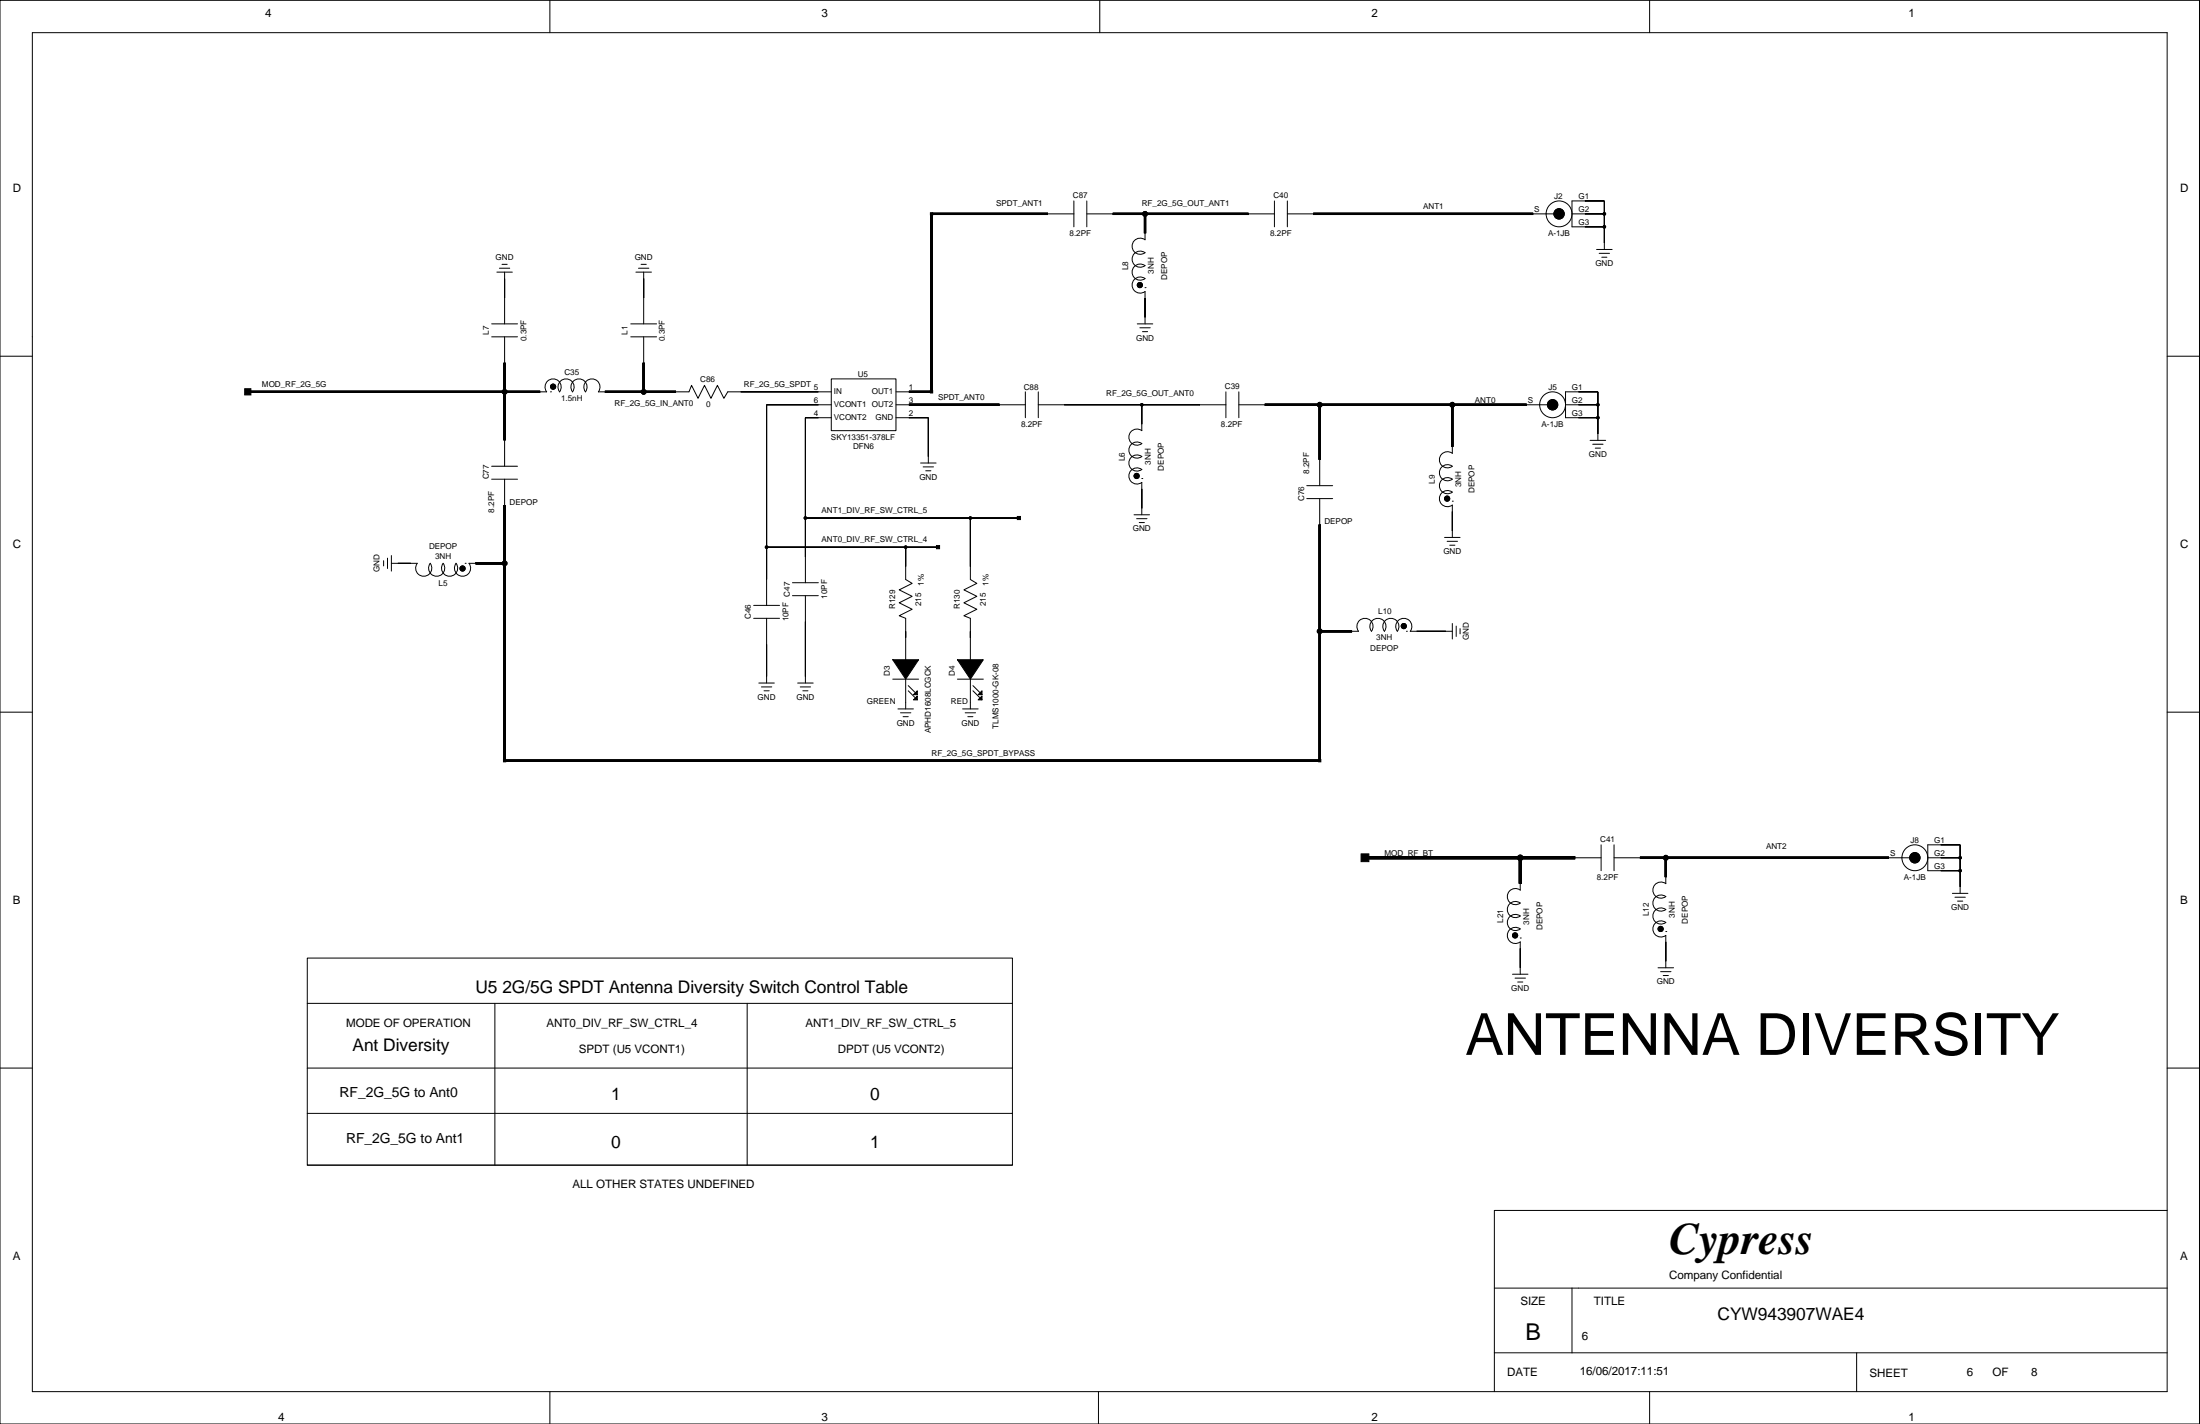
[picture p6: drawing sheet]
<svg xmlns="http://www.w3.org/2000/svg" width="432mm" height="279mm" viewBox="0 0 432 279" stroke-linecap="round" stroke-linejoin="round" font-family="sans-serif">
<g fill="none" stroke="#000" stroke-width=".2">
<path d="M0 .1h431.7v279.3h-431.7zM6.3 6.4h419.1v266.7h-419.1zM107.9 .1v6.3M215.9 .1v6.3M323.8 .1v6.3M210.8 39.4v5.1M213.3 39.4v5.1M250.1 39.4v5.1M252.7 39.4v5.1M97.5 53.4h3.1M98 52.6h2.1M98.5 51.9h1"/>
<path d="M99 53.4v10.1M124.8 53.4h3.1M125.3 52.6h2.1M125.8 51.9h1M126.3 53.4v10.1M205.7 42h5.1M213.3 42h5.1M224.7 56.4h.1M224.7 45.8v1.2a1.59 1.59 0 0 0-2.1 .2 1.59 1.59 0 0 0 0 2.2 1.59 1.59 0 0 0 2.1 .2M224.7 49.6a1.59 1.59 0 0 0-2.1 .2 1.59 1.59 0 0 0 0 2.1 1.59 1.59 0 0 0 2.1 .2 1.59 1.59 0 0 0-2.1 .2 1.59 1.59 0 0 0 0 2.2 1.59 1.59 0 0 0 2.1 .2 1.59 1.59 0 0 0-2.1 .2 1.59 1.59 0 0 0 0 2.1 1.59 1.59 0 0 0 2.1 .2v6.3M245.1 42h5M252.7 42h5.1"/>
<path d="M300.9 42h5.1M306 42h.1M308.5 42h6.4M313.4 48.9h3M313.9 49.7h2M314.4 50.5h1M314.9 44.5h-6.4v-5.1h6.4v9.5M317.4 59.7h.1M0 69.9h6.3M96.5 63.5h5.1M96.5 66.1h5.1M99 66.1v5.1"/>
<path d="M106 76.9h1.3a1.59 1.59 0 0 1 .2-2.1 1.59 1.59 0 0 1 2.1 0 1.59 1.59 0 0 1 .2 2.1 1.59 1.59 0 0 1 .2-2.1 1.59 1.59 0 0 1 2.2 0 1.59 1.59 0 0 1 .2 2.1 1.59 1.59 0 0 1 .2-2.1 1.59 1.59 0 0 1 2.1 0 1.59 1.59 0 0 1 .2 2.1 1.59 1.59 0 0 1 .2-2.1 1.59 1.59 0 0 1 2.1 0 1.59 1.59 0 0 1 .2 2.1h1.3M108.1 76.9h.1M123.8 63.5h5.1M123.8 66.1h5.1M126.3 66.1v5.1M132.7 76.9h2.5l.5-1.3 1.3 2.6 1.3-2.6 1.2 2.6 1.3-2.6 1.3 2.6 .7-1.3h20.4M163.2 74.3h12.7v10.2h-12.7zM163.2 79.4h-12.7v39.4M175.9 79.4h2.5M175.9 76.9h2.5M196.2 79.4h5M201.2 76.9v5.1"/>
<path d="M203.8 79.4h36.8M203.8 76.9v5.1M223.2 63.5h3.1M223.7 64.3h2.1M224.1 79.4v5.1a1.59 1.59 0 0 0-2.1 .2 1.59 1.59 0 0 0 0 2.1 1.59 1.59 0 0 0 2.1 .2 1.59 1.59 0 0 0-2.1 .2 1.59 1.59 0 0 0 0 2.2 1.59 1.59 0 0 0 2.1 .2 1.59 1.59 0 0 0-2.1 .2 1.59 1.59 0 0 0 0 2.1 1.59 1.59 0 0 0 2.1 .2 1.59 1.59 0 0 0-2.1 .2 1.59 1.59 0 0 0 0 2.2 1.59 1.59 0 0 0 2.1 .2v6.3M224.2 65.1h1M240.6 76.9v5.1M243.1 79.4h5.1M243.1 76.9v5.1M299.7 79.4h5M304.7 79.4h.1M307.3 79.4h6.3"/>
<path d="M425.4 69.9h6.3M96.5 91.5h5.1M96.5 94h5.1M99 86.4v5.1M99 94v5.1M163.2 82h-5.1v32.3M175.9 82h6.3v8.8M180.7 90.8h3M181.2 91.6h2M181.7 92.4h1M224.1 93.9h.1M256.5 97.8h5.1"/>
<path d="M256.5 95.3h5.1M259 90.2v5.1M259 97.8v5.1M285.1 98.3h.1M285.1 87.7v1.2a1.59 1.59 0 0 0-2.2 .2 1.59 1.59 0 0 0 0 2.2 1.59 1.59 0 0 0 2.2 .2 1.59 1.59 0 0 0-2.2 .2 1.59 1.59 0 0 0 0 2.1 1.59 1.59 0 0 0 2.2 .2 1.59 1.59 0 0 0-2.2 .2 1.59 1.59 0 0 0 0 2.2 1.59 1.59 0 0 0 2.2 .2 1.59 1.59 0 0 0-2.2 .2 1.59 1.59 0 0 0 0 2.1 1.59 1.59 0 0 0 2.2 .2v6.3M312.1 86.4h3M312.6 87.2h2M313.1 87.9h1M313.6 82h-6.3v-5.1h6.3v9.5M316.2 97.2h.1M75.3 110v1M76.1 109.5v2"/>
<path d="M76.8 110.5h5.1M76.8 109v3.1M81.9 110.5a1.59 1.59 0 0 0 .2 2.2 1.59 1.59 0 0 0 2.1 0 1.59 1.59 0 0 0 .2-2.2 1.59 1.59 0 0 0 .2 2.2 1.59 1.59 0 0 0 2.2 0 1.59 1.59 0 0 0 .2-2.2M87 110.5a1.59 1.59 0 0 0 .2 2.2 1.59 1.59 0 0 0 2.1 0 1.59 1.59 0 0 0 .2-2.2 1.59 1.59 0 0 0 .2 2.2 1.59 1.59 0 0 0 2.2 0 1.59 1.59 0 0 0 .2-2.2M91.3 110.5h.1M92.1 110.5h1.2M147.9 118.8h5.1M150.5 107.4h33.6M155.5 116.9h5.1M155.5 114.3h5.1M158.1 116.9v17.1M158.1 101.6h41.9"/>
<path d="M177.8 107.4v6.3l1.2 .8-2.5 1.2 2.5 1.3-2.5 1.3 2.5 1.2-2.5 1.3 1.3 .5v8.1M190.5 101.6v12.1l1.2 .8-2.5 1.2 2.5 1.3-2.5 1.3 2.5 1.2-2.5 1.3 1.3 .5v8.1M222.6 101h3M223.1 101.8h2M223.6 102.5h1M283.5 105.4h3.1M284 106.2h2.1M284.5 107h1.1M0 139.7h6.3M147.9 121.3h5.1M148.9 134h3.1M149.4 134.8h2.1"/>
<path d="M150 135.5h1M150.5 121.3v12.7M156.6 134h3M157.1 134.8h2M157.6 135.5h1M175.2 133.3h5.1M176.2 139.1h3.1M176.7 139.9h2.1M177.8 137.8h.1M177.8 133.3v5.8M178.3 134.5l1.5 1.5M178.3 135.5l1.5 1.6"/>
<path d="M187.9 133.3h5.1M188.9 139.1h3.1M189.4 139.9h2.1M190.5 137.8h.1M190.5 133.3v5.8M191 134.5l1.5 1.5M191 135.5l1.5 1.6M265.4 123.9h1.2a1.59 1.59 0 0 1 .2-2.2 1.59 1.59 0 0 1 2.2 0 1.59 1.59 0 0 1 .2 2.2 1.59 1.59 0 0 1 .2-2.2 1.59 1.59 0 0 1 2.1 0 1.59 1.59 0 0 1 .2 2.2 1.59 1.59 0 0 1 .2-2.2 1.59 1.59 0 0 1 2.2 0 1.59 1.59 0 0 1 .2 2.2 1.59 1.59 0 0 1 .2-2.2 1.59 1.59 0 0 1 2.1 0 1.59 1.59 0 0 1 .2 2.2h8.3M276 123.9h.1M285.1 122.3v3.1M285.8 122.8v2.1M286.6 123.4v1"/>
<path d="M425.4 139.7h6.3M177.3 140.6h1M189.9 140.6h1.1M298.4 173.4v1.3a1.59 1.59 0 0 0-2.1 .2 1.59 1.59 0 0 0 0 2.1 1.59 1.59 0 0 0 2.1 .2 1.59 1.59 0 0 0-2.1 .2 1.59 1.59 0 0 0 0 2.1 1.59 1.59 0 0 0 2.1 .2 1.59 1.59 0 0 0-2.1 .2 1.59 1.59 0 0 0 0 2.2 1.59 1.59 0 0 0 2.1 .2 1.59 1.59 0 0 0-2.1 .2 1.59 1.59 0 0 0 0 2.1 1.59 1.59 0 0 0 2.1 .2v6.4M309.2 168.3h5.1M314.3 165.8v5M316.8 168.3h5.1M316.8 165.8v5M327 172.1v1.3a1.59 1.59 0 0 0-2.2 .2 1.59 1.59 0 0 0 0 2.1 1.59 1.59 0 0 0 2.2 .2 1.59 1.59 0 0 0-2.2 .2 1.59 1.59 0 0 0 0 2.2 1.59 1.59 0 0 0 2.2 .2 1.59 1.59 0 0 0-2.2 .2 1.59 1.59 0 0 0 0 2.1 1.59 1.59 0 0 0 2.2 .2 1.59 1.59 0 0 0-2.2 .2 1.59 1.59 0 0 0 0 2.1 1.59 1.59 0 0 0 2.2 .2v6.4M370.8 168.3h5M375.8 168.3h.1M378.4 168.3h6.3"/>
<path d="M383.2 175.3h3M383.7 176h2M384.2 176.8h1M384.7 170.8h-6.3v-5h6.3v9.5M60.3 188h138.4v40.6h-138.4zM60.3 196.9h138.4M97.1 196.9v31.7M146.7 196.9v31.7M296.9 191.2h3M297.4 191.9h2M297.9 192.7h1M298.4 184h.1"/>
<path d="M325.4 189.9h3.1M325.9 190.6h2.1M326.4 191.4h1.1M327 182.8h.1M387.3 186.1h.1M0 209.6h6.3M60.3 218.5h138.4M60.3 209.6h138.4M425.4 209.6h6.3M60.3 228.6h138.4M425.4 237.5h-132.1v35.6M293.3 252.7h132.1"/>
<path d="M308.5 252.7v12.7M107.9 273.1v6.3M215.6 273.1v6.3M293.3 265.4h132.1M323.8 273.1v6.3M364.4 265.4v7.7"/>
<circle cx="223.7" cy="55.9" r=".51"/>
<circle cx="224.7" cy="42" r=".48"/>
<circle cx="306" cy="42" r="1.02"/>
<circle cx="306" cy="42" r="2.54"/>
<circle cx="314.9" cy="44.5" r=".25"/>
<circle cx="314.9" cy="42" r=".25"/>
<circle cx="99" cy="76.9" r=".48"/>
<circle cx="108.6" cy="75.9" r=".51"/>
<circle cx="126.3" cy="76.9" r=".48"/>
<circle cx="224.1" cy="79.4" r=".25"/>
<circle cx="259" cy="79.4" r=".48"/>
<circle cx="285.1" cy="79.4" r=".48"/>
<circle cx="304.7" cy="79.4" r="2.54"/>
<circle cx="304.7" cy="79.4" r="1.02"/>
<circle cx="313.6" cy="79.4" r=".25"/>
<circle cx="223.1" cy="93.4" r=".51"/>
<circle cx="284" cy="97.8" r=".51"/>
<circle cx="313.6" cy="82" r=".25"/>
<circle cx="90.8" cy="111.5" r=".51"/>
<circle cx="99" cy="110.5" r=".48"/>
<circle cx="150.5" cy="107.4" r=".25"/>
<circle cx="158.1" cy="101.6" r=".25"/>
<circle cx="177.8" cy="107.4" r=".25"/>
<circle cx="190.5" cy="101.6" r=".25"/>
<circle cx="259" cy="123.9" r=".48"/>
<circle cx="275.5" cy="122.8" r=".51"/>
<circle cx="298.4" cy="168.3" r=".53"/>
<circle cx="327" cy="168.3" r=".48"/>
<circle cx="375.8" cy="168.3" r="1.02"/>
<circle cx="375.8" cy="168.3" r="2.54"/>
<circle cx="384.7" cy="170.8" r=".25"/>
<circle cx="384.7" cy="168.3" r=".25"/>
<circle cx="297.4" cy="183.5" r=".51"/>
<circle cx="325.9" cy="182.3" r=".51"/>
</g>
<g fill="#000" stroke="#000" stroke-width=".2">
<path d="M311.1 39.4h3.8z" fill-rule="evenodd"/>
<path d="M314.9 39.4v2.6z" fill-rule="evenodd"/>
<path d="M99 54.7v3.8z" fill-rule="evenodd"/>
<path d="M126.3 54.7v3.8z" fill-rule="evenodd"/>
<path d="M182.6 41.7h.5v.5h-.5z" fill-rule="evenodd"/>
<path d="M224.7 58.5v3.8z" fill-rule="evenodd"/>
<path d="M311.1 44.5h3.8z" fill-rule="evenodd"/>
<path d="M311.1 42h3.8z" fill-rule="evenodd"/>
<path d="M314.9 42v2.5z" fill-rule="evenodd"/>
<path d="M314.9 44.5v3.2z" fill-rule="evenodd"/>
<path d="M48 76.3h1.2v1.2h-1.2z" fill-rule="evenodd"/>
<path d="M150.5 79.4v28z" fill-rule="evenodd"/>
<path d="M145.4 76.9h15.2z" fill-rule="evenodd"/>
<path d="M150.5 79.4h10.1z" fill-rule="evenodd"/>
<path d="M182.6 76.7h.5v.4h-.5z" fill-rule="evenodd"/>
<path d="M224.1 79.4v3.8z" fill-rule="evenodd"/>
<path d="M208.9 79.4h15.2z" fill-rule="evenodd"/>
<path d="M224.1 79.4h11.4z" fill-rule="evenodd"/>
<path d="M309.8 79.4h3.8z" fill-rule="evenodd"/>
<path d="M309.8 76.9h3.8z" fill-rule="evenodd"/>
<path d="M313.6 76.9v2.5z" fill-rule="evenodd"/>
<path d="M313.6 79.4v2.6z" fill-rule="evenodd"/>
<path d="M158.1 82v19.6z" fill-rule="evenodd"/>
<path d="M158.1 82h2.5z" fill-rule="evenodd"/>
<path d="M182.2 82v7.6z" fill-rule="evenodd"/>
<path d="M178.4 82h3.8z" fill-rule="evenodd"/>
<path d="M224.1 95.9v3.8z" fill-rule="evenodd"/>
<path d="M313.6 82v3.1z" fill-rule="evenodd"/>
<path d="M309.8 82h3.8z" fill-rule="evenodd"/>
<path d="M78.1 110.5h2.5z" fill-rule="evenodd"/>
<path d="M150.5 107.4v6.3z" fill-rule="evenodd"/>
<path d="M158.1 101.6v7.7z" fill-rule="evenodd"/>
<path d="M177.8 107.4v3.8z" fill-rule="evenodd"/>
<path d="M150.5 107.4h27.3z" fill-rule="evenodd"/>
<path d="M183.8 107h.6v.7h-.6z" fill-rule="evenodd"/>
<path d="M177.8 107.4h6.3z" fill-rule="evenodd"/>
<path d="M190.5 101.6v9.6z" fill-rule="evenodd"/>
<path d="M158.1 101.6h32.4z" fill-rule="evenodd"/>
<path d="M199.7 101.3h.6v.6h-.6z" fill-rule="evenodd"/>
<path d="M190.5 101.6h9.5z" fill-rule="evenodd"/>
<path d="M285.1 100.4v3.8z" fill-rule="evenodd"/>
<path d="M150.5 126.4v6.3z" fill-rule="evenodd"/>
<path d="M158.1 122v10.7z" fill-rule="evenodd"/>
<path d="M175.2 129.4h5.1l-2.5 3.9z" fill-rule="evenodd"/>
<path d="M177.8 123.9v1.2z" fill-rule="evenodd"/>
<path d="M179.3 137.3l.7-.7v.7z" fill-rule="evenodd"/>
<path d="M179.3 136.3l.7-.8v.8z" fill-rule="evenodd"/>
<path d="M187.9 129.4h5.1l-2.5 3.9z" fill-rule="evenodd"/>
<path d="M190.5 123.9v1.2z" fill-rule="evenodd"/>
<path d="M192 137.3l.7-.7v.7z" fill-rule="evenodd"/>
<path d="M192 136.3l.7-.8v.8z" fill-rule="evenodd"/>
<path d="M278.1 123.9h5.7z" fill-rule="evenodd"/>
<path d="M98.8 149h.5v.5h-.5z" fill-rule="evenodd"/>
<path d="M258.8 149h.4v.5h-.4z" fill-rule="evenodd"/>
<path d="M267.1 167.5h1.6v1.6h-1.6z" fill-rule="evenodd"/>
<path d="M380.9 165.8h3.8z" fill-rule="evenodd"/>
<path d="M384.7 165.8v2.5z" fill-rule="evenodd"/>
<path d="M384.7 170.8v3.2z" fill-rule="evenodd"/>
<path d="M380.9 170.8h3.8z" fill-rule="evenodd"/>
<path d="M384.7 168.3v2.5z" fill-rule="evenodd"/>
<path d="M380.9 168.3h3.8z" fill-rule="evenodd"/>
<path d="M298.4 186.1v3.8z" fill-rule="evenodd"/>
<path d="M327 184.8v3.8z" fill-rule="evenodd"/>
<circle cx="223.7" cy="55.9" r=".51"/>
<circle cx="224.7" cy="42" r=".48"/>
<circle cx="306" cy="42" r="1.02"/>
<circle cx="314.9" cy="44.5" r=".25"/>
<circle cx="314.9" cy="42" r=".25"/>
<circle cx="99" cy="76.9" r=".48"/>
<circle cx="108.6" cy="75.9" r=".51"/>
<circle cx="126.3" cy="76.9" r=".48"/>
<circle cx="224.1" cy="79.4" r=".25"/>
<circle cx="259" cy="79.4" r=".48"/>
<circle cx="285.1" cy="79.4" r=".48"/>
<circle cx="304.7" cy="79.4" r="1.02"/>
<circle cx="313.6" cy="79.4" r=".25"/>
<circle cx="223.1" cy="93.4" r=".51"/>
<circle cx="284" cy="97.8" r=".51"/>
<circle cx="313.6" cy="82" r=".25"/>
<circle cx="90.8" cy="111.5" r=".51"/>
<circle cx="99" cy="110.5" r=".48"/>
<circle cx="150.5" cy="107.4" r=".25"/>
<circle cx="158.1" cy="101.6" r=".25"/>
<circle cx="177.8" cy="107.4" r=".25"/>
<circle cx="190.5" cy="101.6" r=".25"/>
<circle cx="259" cy="123.9" r=".48"/>
<circle cx="275.5" cy="122.8" r=".51"/>
<circle cx="298.4" cy="168.3" r=".53"/>
<circle cx="327" cy="168.3" r=".48"/>
<circle cx="375.8" cy="168.3" r="1.02"/>
<circle cx="384.7" cy="170.8" r=".25"/>
<circle cx="384.7" cy="168.3" r=".25"/>
<circle cx="297.4" cy="183.5" r=".51"/>
<circle cx="325.9" cy="182.3" r=".51"/>
</g>
<g fill="#000" stroke="#000" stroke-width=".45">
<path d="M182.8 42v34.9z" fill-rule="evenodd"/>
<path d="M182.8 42h22.9z" fill-rule="evenodd"/>
<path d="M224.7 42v3.8z" fill-rule="evenodd"/>
<path d="M218.4 42h6.3z" fill-rule="evenodd"/>
<path d="M224.7 42h20.4z" fill-rule="evenodd"/>
<path d="M257.8 42h43.1z" fill-rule="evenodd"/>
<path d="M99 76.9v9.5z" fill-rule="evenodd"/>
<path d="M99 71.2v5.7z" fill-rule="evenodd"/>
<path d="M48.6 76.9h50.4z" fill-rule="evenodd"/>
<path d="M99 76.9h7z" fill-rule="evenodd"/>
<path d="M126.3 71.2v5.7z" fill-rule="evenodd"/>
<path d="M118.7 76.9h7.6z" fill-rule="evenodd"/>
<path d="M126.3 76.9h6.4z" fill-rule="evenodd"/>
<path d="M178.4 76.9h4.4z" fill-rule="evenodd"/>
<path d="M178.4 79.4h17.8z" fill-rule="evenodd"/>
<path d="M259 79.4v10.8z" fill-rule="evenodd"/>
<path d="M248.2 79.4h10.8z" fill-rule="evenodd"/>
<path d="M259 79.4h26.1z" fill-rule="evenodd"/>
<path d="M285.1 79.4v8.3z" fill-rule="evenodd"/>
<path d="M285.1 79.4h14.6z" fill-rule="evenodd"/>
<path d="M99 99.1v11.4z" fill-rule="evenodd"/>
<path d="M93.3 110.5h5.7z" fill-rule="evenodd"/>
<path d="M99 110.5v38.8z" fill-rule="evenodd"/>
<path d="M259 102.9v21z" fill-rule="evenodd"/>
<path d="M259 123.9v25.4z" fill-rule="evenodd"/>
<path d="M259 123.9h6.4z" fill-rule="evenodd"/>
<path d="M99 149.3h160z" fill-rule="evenodd"/>
<path d="M327 168.3v3.8z" fill-rule="evenodd"/>
<path d="M321.9 168.3h5.1z" fill-rule="evenodd"/>
<path d="M327 168.3h43.8z" fill-rule="evenodd"/>
</g>
<g fill="none" stroke="#000" stroke-width=".45">
<path d="M205.7 42h-22.9v34.9h-4.4M218.4 42h26.7M224.7 42v3.8M257.8 42h43.1M48.6 76.9h57.4M99 71.2v15.2M118.7 76.9h14M126.3 71.2v5.7M178.4 79.4h17.8M248.2 79.4h51.5M259 79.4v10.8M285.1 79.4v8.3"/>
<path d="M99 99.1v50.2h160v-46.4M93.3 110.5h5.7M259 123.9h6.4M321.9 168.3h48.9M327 168.3v3.8"/>
</g>
<g fill="#000" stroke="#000" stroke-width=".6">
<path d="M267.9 168.3h30.5z" fill-rule="evenodd"/>
<path d="M298.4 168.3v5.1z" fill-rule="evenodd"/>
<path d="M298.4 168.3h10.8z" fill-rule="evenodd"/>
</g>
<path d="M267.9 168.3h41.3M298.4 168.3v5.1" fill="none" stroke="#000" stroke-width=".6"/>
<text font-size="11.4" x="287.6" y="207">ANTENNA DIVERSITY</text>
<text font-size="8.8" x="327.6" y="246.1">Cypress</text>
<text font-size="4.6" x="299.4" y="263">B</text>
<g font-size="3.4">
<text x="93.3" y="194.8">U5 2G/5G SPDT Antenna Diversity Switch Control Table</text>
<text x="69.2" y="206.3">Ant Diversity</text>
<text x="120" y="215.8">1</text>
<text x="170.8" y="215.8">0</text>
<text x="120" y="225.3">0</text>
<text x="170.8" y="225.3">1</text>
<text x="337.1" y="258.9">CYW943907WAE4</text>
</g>
<g font-size="2.7">
<text x="66.7" y="215.3">RF_2G_5G to Ant0</text>
<text x="67.9" y="224.2">RF_2G_5G to Ant1</text>
</g>
<g font-size="2.3">
<text x="52.1" y="3.4">4</text>
<text x="161.3" y="3.4">3</text>
<text x="269.2" y="3.4">2</text>
<text x="374.6" y="3.4">1</text>
<text x="2.5" y="37.6">D</text>
<text x="427.9" y="37.6">D</text>
<text x="2.5" y="107.5">C</text>
<text x="427.9" y="107.5">C</text>
<text x="2.5" y="177.3">B</text>
<text x="427.9" y="177.3">B</text>
<text x="67.9" y="201.4">MODE OF OPERATION</text>
<text x="107.3" y="201.4">ANT0_DIV_RF_SW_CTRL_4</text>
<text x="158.1" y="201.4">ANT1_DIV_RF_SW_CTRL_5</text>
<text x="113.6" y="206.5">SPDT (U5 VCONT1)</text>
<text x="164.4" y="206.5">DPDT (U5 VCONT2)</text>
<text x="112.4" y="233.2">ALL OTHER STATES UNDEFINED</text>
<text x="2.5" y="247.1">A</text>
<text x="327.6" y="250.9">Company Confidential</text>
<text x="427.9" y="247.1">A</text>
<text x="298.4" y="256">SIZE</text>
<text x="312.8" y="256">TITLE</text>
<text x="310.4" y="263">6</text>
<text x="310.1" y="269.7">16/06/2017:11:51</text>
<text x="386" y="270">6</text>
<text x="398.7" y="270">8</text>
<text x="295.8" y="270">DATE</text>
<text x="366.9" y="270.2">SHEET</text>
<text x="391.1" y="270">OF</text>
<text x="54.6" y="278.9">4</text>
<text x="161.3" y="278.9">3</text>
<text x="269.2" y="278.9">2</text>
<text x="374.6" y="278.9">1</text>
</g>
<g font-size="1.6">
<text x="195.5" y="40.3">SPDT_ANT1</text>
<text x="210.6" y="38.9">C87</text>
<text x="224.1" y="40.3">RF_2G_5G_OUT_ANT1</text>
<text x="250" y="38.9">C40</text>
<text x="279.3" y="41">ANT1</text>
<text x="301.1" y="41.7">S</text>
<text x="305" y="39">J2</text>
<text x="309.8" y="41.7">G2</text>
<text x="309.8" y="39.1">G1</text>
<text x="209.9" y="46.2">8.2PF</text>
<text x="249.3" y="46.2">8.2PF</text>
<text x="303.8" y="46.2">A-1JB</text>
<text x="309.8" y="44.2">G3</text>
<text x="97.3" y="51.1">GND</text>
<text x="124.6" y="51.1">GND</text>
<text x="221.4" y="53" transform="rotate(-90 221.4 53)">L8</text>
<text x="226.5" y="53.7" transform="rotate(-90 226.5 53.7)">3NH</text>
<text x="313.1" y="52.2">GND</text>
<text x="229.1" y="54.9" transform="rotate(-90 229.1 54.9)">DEPOP</text>
<text x="96" y="65.7" transform="rotate(-90 96 65.7)">L7</text>
<text x="123.1" y="65.7" transform="rotate(-90 123.1 65.7)">L1</text>
<text x="103.3" y="66.9" transform="rotate(-90 103.3 66.9)">0.3PF</text>
<text x="130.5" y="66.9" transform="rotate(-90 130.5 66.9)">0.3PF</text>
<text x="223" y="66.8">GND</text>
<text x="51.4" y="75.9">MOD_RF_2G_5G</text>
<text x="110.8" y="73.7">C35</text>
<text x="137.5" y="74.9">C86</text>
<text x="146" y="75.9">RF_2G_5G_SPDT</text>
<text x="159.7" y="76.5">5</text>
<text x="163.7" y="77.4">IN</text>
<text x="168.4" y="73.9">U5</text>
<text x="171.1" y="77.4">OUT1</text>
<text x="178.4" y="76.5">1</text>
<text x="200.9" y="76.5">C88</text>
<text x="217.1" y="77.8">RF_2G_5G_OUT_ANT0</text>
<text x="240.4" y="76.3">C39</text>
<text x="303.9" y="76.5">J5</text>
<text x="308.5" y="76.6">G1</text>
<text x="110.1" y="78.8">1.5nH</text>
<text x="120.6" y="79.7">RF_2G_5G_IN_ANT0</text>
<text x="138.6" y="79.9">0</text>
<text x="159.7" y="79.1">6</text>
<text x="159.7" y="81.6">4</text>
<text x="163.7" y="82.4">VCONT2</text>
<text x="163.7" y="79.9">VCONT1 OUT2</text>
<text x="171.8" y="82.4">GND</text>
<text x="178.4" y="81.6">2</text>
<text x="178.4" y="79.1">3</text>
<text x="184.1" y="78.4">SPDT_ANT0</text>
<text x="200.4" y="83.7">8.2PF</text>
<text x="239.6" y="83.8">8.2PF</text>
<text x="289.5" y="79.1">ANT0</text>
<text x="299.9" y="79.1">S</text>
<text x="302.6" y="83.7">A-1JB</text>
<text x="308.5" y="79.1">G2</text>
<text x="308.5" y="81.7">G3</text>
<text x="163.1" y="86.4">SKY13351-378LF</text>
<text x="167.4" y="88">DFN6</text>
<text x="311.9" y="89.7">GND</text>
<text x="96" y="94.1" transform="rotate(-90 96 94.1)">C77</text>
<text x="180.4" y="94.1">GND</text>
<text x="220.8" y="90.5" transform="rotate(-90 220.8 90.5)">L6</text>
<text x="225.8" y="91.2" transform="rotate(-90 225.8 91.2)">3NH</text>
<text x="228.5" y="92.3" transform="rotate(-90 228.5 92.3)">DEPOP</text>
<text x="257" y="93" transform="rotate(-90 257 93)">8.2PF</text>
<text x="281.6" y="94.9" transform="rotate(-90 281.6 94.9)">L9</text>
<text x="286.8" y="95.6" transform="rotate(-90 286.8 95.6)">3NH</text>
<text x="97" y="100.6" transform="rotate(-90 97 100.6)">8.2PF</text>
<text x="100" y="99.1">DEPOP</text>
<text x="161.3" y="100.6">ANT1_DIV_RF_SW_CTRL_5</text>
<text x="255.9" y="98.3" transform="rotate(-90 255.9 98.3)">C76</text>
<text x="289.4" y="96.8" transform="rotate(-90 289.4 96.8)">DEPOP</text>
<text x="84.2" y="107.6">DEPOP</text>
<text x="161.3" y="106.4">ANT0_DIV_RF_SW_CTRL_4</text>
<text x="222.3" y="104.3">GND</text>
<text x="260" y="102.7">DEPOP</text>
<text x="74.5" y="112.3" transform="rotate(-90 74.5 112.3)">GND</text>
<text x="85.4" y="109.7">3NH</text>
<text x="283.3" y="108.7">GND</text>
<text x="86.1" y="114.9">L5</text>
<text x="162.4" y="117.5" transform="rotate(-90 162.4 117.5)">10PF</text>
<text x="175.7" y="119.5" transform="rotate(-90 175.7 119.5)">R129</text>
<text x="180.8" y="119" transform="rotate(-90 180.8 119)">215</text>
<text x="181.3" y="115" transform="rotate(-90 181.3 115)">1%</text>
<text x="188.4" y="119.5" transform="rotate(-90 188.4 119.5)">R130</text>
<text x="193.5" y="119" transform="rotate(-90 193.5 119)">215</text>
<text x="194" y="115" transform="rotate(-90 194 115)">1%</text>
<text x="147.4" y="121.5" transform="rotate(-90 147.4 121.5)">C46</text>
<text x="154.7" y="121.9" transform="rotate(-90 154.7 121.9)">10PF C47</text>
<text x="270.1" y="125.6">3NH</text>
<text x="270.5" y="120.5">L10</text>
<text x="288.3" y="125.6" transform="rotate(-90 288.3 125.6)">GND</text>
<text x="269" y="127.8">DEPOP</text>
<text x="148.7" y="137.3">GND</text>
<text x="156.3" y="137.3">GND</text>
<text x="174.7" y="132.6" transform="rotate(-90 174.7 132.6)">D3</text>
<text x="187.4" y="132.6" transform="rotate(-90 187.4 132.6)">D4</text>
<text x="170.1" y="138.1">GREEN</text>
<text x="176" y="142.4">GND</text>
<text x="182.7" y="143.9" transform="rotate(-90 182.7 143.9)">APHD1608LCGCK</text>
<text x="186.6" y="138.1">RED</text>
<text x="188.7" y="142.4">GND</text>
<text x="196" y="143" transform="rotate(-90 196 143)">TLMS1000-GK-08</text>
<text x="182.8" y="148.3">RF_2G_5G_SPDT_BYPASS</text>
<text x="271.7" y="167.9">MOD_RF_BT</text>
<text x="314.1" y="165.2">C41</text>
<text x="346.6" y="166.7">ANT2</text>
<text x="375" y="165.5">J8</text>
<text x="379.6" y="165.5">G1</text>
<text x="313.4" y="172.6">8.2PF</text>
<text x="371" y="168">S</text>
<text x="373.7" y="172.6">A-1JB</text>
<text x="379.6" y="168">G2</text>
<text x="379.6" y="170.6">G3</text>
<text x="323.6" y="179.8" transform="rotate(-90 323.6 179.8)">L12</text>
<text x="383" y="178.6">GND</text>
<text x="295" y="181" transform="rotate(-90 295 181)">L21</text>
<text x="300.1" y="181.4" transform="rotate(-90 300.1 181.4)">3NH</text>
<text x="302.7" y="182.5" transform="rotate(-90 302.7 182.5)">DEPOP</text>
<text x="328.7" y="180" transform="rotate(-90 328.7 180)">3NH</text>
<text x="331.3" y="181.2" transform="rotate(-90 331.3 181.2)">DEPOP</text>
<text x="296.6" y="194.4">GND</text>
<text x="325.2" y="193.2">GND</text>
</g>
</svg>
